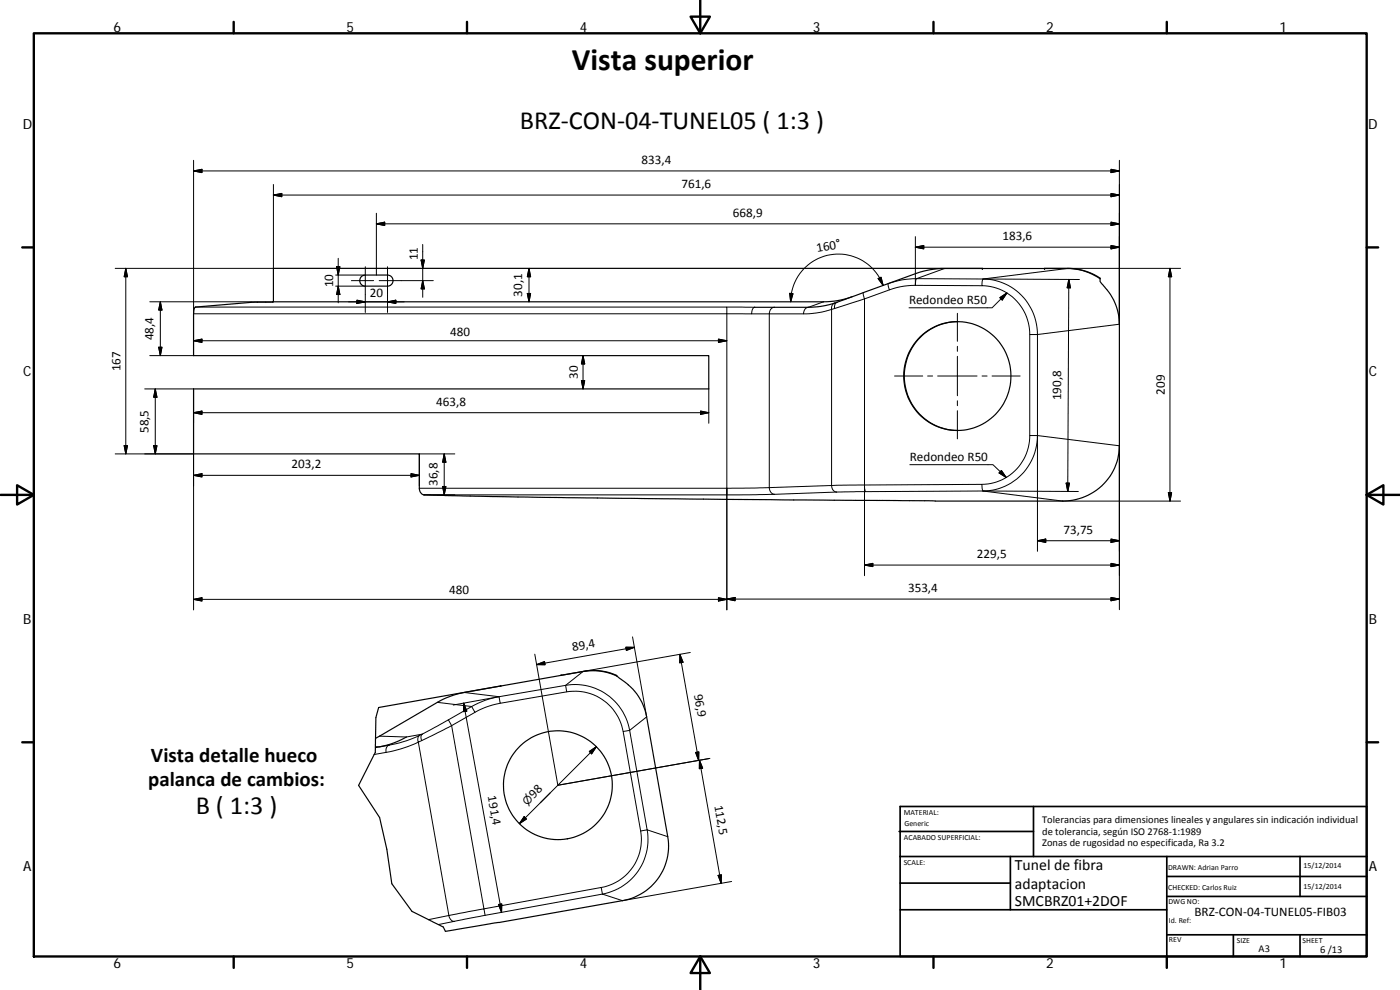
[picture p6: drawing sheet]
<svg xmlns="http://www.w3.org/2000/svg" width="420mm" height="297mm" viewBox="0 0 420 297" stroke-linecap="round" stroke-linejoin="round" font-family="sans-serif">
<g fill="none" stroke="#000" stroke-width=".36">
<path d="M108.5 83l1.1-.5h6.7a1.66 1.66 0 0 1 1.7 1.7 1.66 1.66 0 0 1-1.7 1.7h-6.7a1.67 1.67 0 0 1-1.5-1.1 1.67 1.67 0 0 1 .4-1.8zM255.7 89a24.6 24.6 0 0 1-8.5 1.6h-165.1M287.4 96.5a16.3 16.3 0 0 0-16 16.3 16.3 16.3 0 0 0 16 16.4M294.8 80.6l-212.7-.1v10.1M313.5 80.6l7-.1a15.7 15.7 0 0 1 9.6 3.1M330.1 83.6v.9l.3 .3a24.7 24.7 0 0 1 4.8 7.8l.5 1.9 .2 2.8v36.5a16.8 16.8 0 0 1-17 16.5h-38.2l-71.6-.5-53.6-.7-28.1-.6a1.86 1.86 0 0 1-1.6-2v-10.3h-67.7v-19.5h154.6v-10h-154.6v-12.6l.1-1.1 .4-.8 16.8-1.5 6.7-.1M330.1 83.6a17.7 17.7 0 0 0-9.9-3h-36.7a25.5 25.5 0 0 0-8.6 1.5l-16.7 6a60.8 60.8 0 0 1-12.9 4l-18.8 .1M276.2 101a16.2 16.2 0 0 1 24 2.1 16.2 16.2 0 0 1-4.5 23.7 16.3 16.3 0 0 1-21.3-4.2 16.3 16.3 0 0 1 1.8-21.6zM139.3 207.8a25.4 25.4 0 0 0-8 2.9l-18.6 10.8M150.3 205.8h.1M168.4 202.6h.1M168.4 202.6l-.2 .1"/>
<path d="M175 201.5a16.8 16.8 0 0 1 10.1 1.3M185.1 202.8l.9 .8a17.7 17.7 0 0 1 8.1 11.5l6.3 35.9a16.6 16.6 0 0 1-13.6 19.2l-53.1 9.2-.7-1.2-9.4-4.7-6-8.3-1.5-10.4-2.2-9.5-6.3-9.7 5-9.9 .1-4.2M185.1 202.8a14.3 14.3 0 0 0-9-1.5l-62.5 11-.8 3-.1 6.2M116.8 223.6l-4.1 .7M122 221.1a24.7 24.7 0 0 1-8.1 3"/>
<circle cx="167.4" cy="235.6" r="16.3"/>
</g>
<g fill="#000">
<circle cx="294.8" cy="80.6" r=".18"/>
<circle cx="313.5" cy="80.6" r=".18"/>
</g>
<g fill="none" stroke="#000" stroke-width=".3">
<path d="M58.1 48.1v46h160v-2h-159.5M58.1 51.3l2.5-.5v1zM58.1 51.3h277.8M82.1 58.5l2.5-.5v1zM82.1 58.5h253.8M82.1 55.4v25.1h-47.5M333.4 58l2.5 .5-2.5 .5zM333.4 50.8l2.5 .5-2.5 .5zM335.9 48.1v49.2l-24.5 3.1h-2.4v30.3M101.5 77.5v13.3M113 64v18.5M113 67.2l2.5-.5v1z"/>
<path d="M113 67.2h222.9M126.4 78h1l-.5 2.5zM126.9 73.3v15.9M274.7 71v14.6l-4.5 .4-3.3 1-.4-1.8a21.3 21.3 0 0 1 8.6-1.6l19.9 .1a16.6 16.6 0 0 1 16.4 16.7v30.3M274.7 74.2l2.5-.5v1zM274.7 74.2h61.2M333.4 66.7l2.5 .5-2.5 .5zM333.4 73.7l2.5 .5-2.5 .5zM37.8 80.5l.5 2.5h-1zM37.8 80.5v55.7M44.9 90.6h37.2M48.1 90.6l.5 2.4h-1z"/>
<path d="M48.1 90.6v16.1M100.7 82.5h8.8M100.7 85.9h8.8M101 80h1l-.5 2.5zM101.5 85.9l.5 2.5h-1zM104.6 90.6h16.7M105.5 84.2h6.6M107.1 90.1l2.5 .5-2.5 .5zM109.6 80v13.7M113.8 84.2h16.2M116.3 90.6l2.5-.5v1zM116.3 80v13.7"/>
<path d="M126.9 84.2l.5 2.5h-1zM158.3 88.1h.9l-.4 2.5zM158.8 80.5l.4 2.5h-.9zM158.8 80.5v10.1M218.1 92.1l8.4 .1a1.93 1.93 0 0 0-.9 2l-7.5-.1v88.9M225.6 94.2h5.3v52.1l18.7-.6a1.82 1.82 0 0 0 1.5 1.9M232.4 92.2a1.78 1.78 0 0 0-1.5 2h10.2M237 88l1 .1-.7 2.5zM247.2 90.6l-4.5 1.6a1.71 1.71 0 0 0-1.6 2 26.5 26.5 0 0 0 8.5-1.4v52.9l9.8-.2 .4 2M250.5 90.9a1.67 1.67 0 0 0-.9 1.9l.9-.2M251.2 90.7a1.53 1.53 0 0 0-.7 1.9l8.9-2.9v83M263.5 83.6l.9-.4 .6 2.4z"/>
<path d="M265 85.6a14.3 14.3 0 0 0-15.9-9.1 14.3 14.3 0 0 0-11.6 11.6l-.2 2.5M266.9 87l-7.5 2.7-.3-1.9M283.5 80.6l-8.4 3-.4 2 20 .1M287.3 94v8.4M295 83.7l28.9 .2M295 83.7l-.3 2a14.5 14.5 0 0 1 14.3 14.7M300.1 89.3l2.1-1.4-1.4 2.1zM302.2 87.9l-4.5 4.5h-24.9M320.2 80.6l-25.2 3.1M320.5 80.5h33.8M320.8 83.8l-.3 63.7M320.8 83.8l.5 2.6h-1z"/>
<path d="M351.1 80.5v69.8M351.1 80.5l.5 2.5h-1zM43.4 116.7h14.7v10.3M44.9 106.7h13.2M46.6 116.7v19.5M46.6 116.7l.5 2.5h-1zM47.6 104.2h1l-.5 2.5zM58.1 102.2h160M58.1 102.2l2.5-.5v1zM174.5 114.2h1l-.5 2.5zM175 106.7v10M175 106.7l.5 2.5h-1z"/>
<path d="M212.7 116.7v10.3M215.6 101.7l2.5 .5-2.5 .5zM268.5 112.8h8.4M278.4 112.8h1.5M281.4 112.8h11.8M287.3 103.9v1.5M287.3 106.9v11.8M294.7 112.8h1.5M297.7 112.8h8.4M34.6 136.2h23.5v46.8M37.3 133.7h1l-.5 2.5zM46.1 133.7h1l-.5 2.5z"/>
<path d="M58.1 123.8h154.6M58.1 123.8l2.5-.5v1zM133.3 136.2v12.3M133.3 136.2l.5 2.5h-1zM136.5 136.2h-10.7v9.6M210.2 123.3l2.5 .5-2.5 .5zM273.1 139.4h24.9l4 3.9M287.3 120.2v1.5M287.3 123.2v8.5M311.4 130.7l24.5 3.1v49.1M311.4 130.7v34.7M311.4 130.7a16.6 16.6 0 0 1-16.4 16.6"/>
<path d="M311.4 130.7h-2.4a14.5 14.5 0 0 1-14.3 14.6M58.1 142.6l2.5-.5v1zM58.1 142.6h67.7M123.3 142.1l2.5 .5-2.5 .5zM125.8 146.5h92.3M127.1 148.5h9.4M132.8 146h1l-.5 2.5zM218.1 146.5v2h-90.7M218.1 146.5l12.8-.2a1.95 1.95 0 0 0 1.5 2M232.4 148.3l-14.3 .2M251.1 147.6l-18.7 .7M259.4 145.5l35.3-.2 .3 2"/>
<path d="M259.8 147.5l-8.7 .1M295 147.3l23.9 3h35.4M295 147.3l28.6 .2M295 147.3l-35.2 .2M300.5 141.2l1.5 2.1-2.2-1.4zM320 144.9h1l-.5 2.6zM350.6 147.8h1l-.5 2.5zM58.1 179.8h160M58.1 179.8l2.5-.5v1zM215.6 179.3l2.5 .5-2.5 .5zM218.1 179.7l2.5-.4v1zM218.1 179.7h117.8"/>
<path d="M259.4 169.5l2.5-.5v1zM259.4 169.5h76.5M311.4 162.2l2.4-.5v1.1zM311.4 162.2h24.5M333.4 161.7l2.5 .5-2.5 .6zM333.4 169l2.5 .5-2.5 .5zM333.4 179.3l2.5 .4-2.5 .6zM160.5 196.3l6.9 39.3 45.7-8.1M161 199.4l2.4-.9 .2 1zM187.8 194.2h2.6l-2.4 1zM189.8 191.1l4.3 24-5.1 4-2 .4 5.3 29.8M190.4 194.2l-29.4 5.2"/>
<path d="M204.1 196.3l5.6 31.8M204.1 196.3l.9 2.4-1 .2zM207.2 195.8l-32 5.6M131.3 210.7l10.3 1.3M134.6 216l-7.9 4.3M139.2 211l11.3 62.7M139.2 211l.9 2.4-1 .1zM139.3 207.8l10.5 1.2M141.6 212l-7 4M141.6 212a24.5 24.5 0 0 1 8.2-3l19.9-3.4a16.7 16.7 0 0 1 19.3 13.5l5.2 29.9M142.5 213.7l-7 4-.9-1.7M149.8 209l-13.8 2.5"/>
<path d="M150.1 211l-4.4 1.2-3.2 1.5-.9-1.7M170.1 207.6l-20 3.4-.3-2M175 201.5l-5.3 4.1 .4 2a14.7 14.7 0 0 1 16.9 11.9M112.7 224l1.2 .1M115.9 225.7l-3.6 .7M115.9 225.7a37.3 37.3 0 0 0 9.6-3l9.2 52M125.9 220.7a1.75 1.75 0 0 0-.4 2l1.1-.5M126.7 220.3l-4.7 .8-8.1-.2M126.7 220.3l-.8 .4a47.3 47.3 0 0 1-9.5 3.1l-.5 .9v1M126.7 220.3a1.57 1.57 0 0 0-.1 1.9l8.9-4.5 9.7 55 35.2-6.4 .4 2M176.9 225.5l2.1-1.5-1.4 2.2zM179 224l-23.1 23.1"/>
<path d="M208.8 225.8l.9-.2v2.5zM209.9 228.1l6.5 36.9M209.9 228.1l1 2.4-1 .2zM157.3 245l.7 .7-2.1 1.4zM194.2 249l-1.9 .3a14.6 14.6 0 0 1-11.9 17M194.2 249l6.2 2M194.2 249a16.6 16.6 0 0 1-13.4 19.3M134.7 274.7a1.87 1.87 0 0 0 1.6 1.7l-4.7 1M134.7 274.7l-6.1 1.2M145.6 274.6l-.4-1.9-10.5 2M145.6 274.6l-9.3 1.8M149.6 271.4l1-.2-.1 2.5z"/>
<path d="M180.8 268.3l-35.2 6.3M215.5 262.7l1-.2-.1 2.5zM219.6 264.5l-32.8 5.7-6-1.9"/>
</g>
<g fill="none" stroke="#000" stroke-width=".71">
<path d="M10.1 10h400.1v277h-400.1zM70.1 6.6v3.4M140.2 6.6v3.4M207.3 5h5.8l-2.9 5zM210.2 0v10M280.2 6.6v3.4M350.2 6.6v3.4M6.7 74.2h3.4M410.2 74.2h3.4M.2 148.5h9.9M5.1 145.6l5 2.9-5 2.9zM410.2 148.5l5-2.9v5.8z"/>
<path d="M410.2 148.5h9.9M6.7 222.7h3.4M410.2 222.7h3.4M70.1 287v3.4M140.2 287v3.4M210.2 287l2.9 5h-5.8zM210.2 287v10M280.2 287v3.4M350.2 287v3.4"/>
</g>
<g fill="none" stroke="#000" stroke-width=".51">
<path d="M269.8 249.5h40.4M270.1 257h140.1M270.1 242h140.1v45h-140.1zM303.2 257v16M310.2 242v15M350.2 257v30M390.2 257v12M270.1 273h80.1M270.1 265h33.1M350.2 269h60M350.2 263h60M350.2 280.5h60"/>
<path d="M370.2 280.5v6.5M390.2 280.5v6.5"/>
</g>
<g fill="#000" stroke="#000" stroke-width=".3">
<path d="M58.1 51.3l2.5-.5v1zM82.1 58.5l2.5-.5v1zM333.4 58l2.5 .5-2.5 .5zM333.4 50.8l2.5 .5-2.5 .5zM113 67.2l2.5-.5v1zM126.4 78h1l-.5 2.5zM274.7 74.2l2.5-.5v1zM333.4 66.7l2.5 .5-2.5 .5zM333.4 73.7l2.5 .5-2.5 .5zM37.8 80.5l.5 2.5h-1zM48.1 90.6l.5 2.4h-1zM101 80h1l-.5 2.5z"/>
<path d="M101.5 85.9l.5 2.5h-1zM107.1 90.1l2.5 .5-2.5 .5zM116.3 90.6l2.5-.5v1zM126.9 84.2l.5 2.5h-1zM158.3 88.1h.9l-.4 2.5zM158.8 80.5l.4 2.5h-.9zM237 88l1 .1-.7 2.5zM263.5 83.6l.9-.4 .6 2.4zM300.1 89.3l2.1-1.4-1.4 2.1zM320.8 83.8l.5 2.6h-1zM351.1 80.5l.5 2.5h-1zM46.6 116.7l.5 2.5h-1z"/>
<path d="M47.6 104.2h1l-.5 2.5zM58.1 102.2l2.5-.5v1zM174.5 114.2h1l-.5 2.5zM175 106.7l.5 2.5h-1zM215.6 101.7l2.5 .5-2.5 .5zM37.3 133.7h1l-.5 2.5zM46.1 133.7h1l-.5 2.5zM58.1 123.8l2.5-.5v1zM133.3 136.2l.5 2.5h-1zM210.2 123.3l2.5 .5-2.5 .5zM58.1 142.6l2.5-.5v1zM123.3 142.1l2.5 .5-2.5 .5z"/>
<path d="M132.8 146h1l-.5 2.5zM300.5 141.2l1.5 2.1-2.2-1.4zM320 144.9h1l-.5 2.6zM350.6 147.8h1l-.5 2.5zM58.1 179.8l2.5-.5v1zM218.1 179.7l2.5-.4v1zM259.4 169.5l2.5-.5v1zM311.4 162.2l2.4-.5v1.1zM333.4 161.7l2.5 .5-2.5 .6zM333.4 169l2.5 .5-2.5 .5zM161 199.4l2.4-.9 .2 1zM187.8 194.2h2.6l-2.4 1z"/>
<path d="M204.1 196.3l.9 2.4-1 .2zM215.6 179.3l2.5 .5-2.5 .5zM333.4 179.3l2.5 .4-2.5 .6zM139.2 211l.9 2.4-1 .1zM176.9 225.5l2.1-1.5-1.4 2.2zM208.8 225.8l.9-.2v2.5zM209.9 228.1l1 2.4-1 .2zM157.3 245l.7 .7-2.1 1.4zM149.6 271.4l1-.2-.1 2.5zM215.5 262.7l1-.2-.1 2.5z"/>
</g>
<text font-size="9.4" x="171.7" y="21.1">Vista superior</text>
<g font-size="7.9">
<text x="156" y="38.6">BRZ‐CON‐04‐TUNEL05 ( 1:3 )</text>
<text x="58.8" y="244.4">B ( 1:3 )</text>
</g>
<g font-size="6.3">
<text x="45.3" y="228.7">Vista detalle hueco</text>
<text x="44.5" y="235.9">palanca de cambios:</text>
</g>
<g font-size="4.7">
<text x="304.6" y="261.2">Tunel de fibra</text>
<text x="304.6" y="266.6">adaptacion</text>
<text x="304.6" y="272">SMCBRZ01+2DOF</text>
</g>
<g font-size="4.2">
<text x="34" y="9.6">6</text>
<text x="104" y="9.6">5</text>
<text x="174" y="9.6">4</text>
<text x="244" y="9.6">3</text>
<text x="314" y="9.6">2</text>
<text x="384" y="9.6">1</text>
<text x="6.8" y="38.7">D</text>
<text x="410.6" y="38.7">D</text>
<text x="7" y="112.9">C</text>
<text x="410.8" y="112.9">C</text>
<text x="7" y="187.1">B</text>
<text x="410.8" y="187.1">B</text>
<text x="7" y="261.3">A</text>
<text x="410.8" y="261.3">A</text>
<text x="34" y="290.4">6</text>
<text x="104" y="290.4">5</text>
<text x="174" y="290.4">4</text>
<text x="244" y="290.4">3</text>
<text x="314" y="290.4">2</text>
<text x="384" y="290.4">1</text>
</g>
<g font-size="3.9">
<text x="192.5" y="49.2">833,4</text>
<text x="204.5" y="56.5">761,6</text>
<text x="220" y="65.1">668,9</text>
<text x="245.2" y="75.6" transform="rotate(-10 245.2 75.6)">160°</text>
<text x="300.8" y="72.1">183,6</text>
<text x="125.4" y="78.1" transform="rotate(-90 125.4 78.1)">11</text>
<text x="100" y="86.2" transform="rotate(-90 100 86.2)">10</text>
<text x="111" y="89">20</text>
<text x="156.7" y="89" transform="rotate(-90 156.7 89)">30,1</text>
<text x="272.8" y="91.3">Redondeo R50</text>
<text x="135.1" y="100.7">480</text>
<text x="46" y="102.1" transform="rotate(-90 46 102.1)">48,4</text>
<text x="36.2" y="111.4" transform="rotate(-90 36.2 111.4)">167</text>
<text x="173.4" y="113.7" transform="rotate(-90 173.4 113.7)">30</text>
<text x="349.6" y="118.4" transform="rotate(-90 349.6 118.4)">209</text>
<text x="130.9" y="121.8">463,8</text>
<text x="318.5" y="120.1" transform="rotate(-90 318.5 120.1)">190,8</text>
<text x="44.5" y="129.9" transform="rotate(-90 44.5 129.9)">58,5</text>
<text x="87.5" y="140.5">203,2</text>
<text x="273" y="138.4">Redondeo R50</text>
<text x="131.3" y="145.8" transform="rotate(-90 131.3 145.8)">36,8</text>
<text x="319.1" y="160.2">73,75</text>
<text x="293.2" y="167.4">229,5</text>
<text x="134.8" y="178.2">480</text>
<text x="272.5" y="177.7">353,4</text>
<text x="171.9" y="195.4" transform="rotate(-10 171.9 195.4)">89,4</text>
<text x="208.3" y="208.4" transform="rotate(80 208.3 208.4)">96,9</text>
<text x="146.4" y="239" transform="rotate(80 146.4 239)">191,4</text>
<text x="160.2" y="239.7" transform="rotate(-45 160.2 239.7)">98</text>
<text x="214.4" y="241.8" transform="rotate(80 214.4 241.8)">112,5</text>
<text x="358.5" y="274.9">BRZ‐CON‐04‐TUNEL05‐FIB03</text>
</g>
<text font-size="3.3" x="158.3" y="241.7" transform="rotate(-45 158.3 241.7)">⌀</text>
<g font-size="3.1">
<text x="312.8" y="246.8">Tolerancias para dimensiones lineales y angulares sin indicación individual</text>
<text x="312.8" y="250.4">de tolerancia, según ISO 2768‐1:1989</text>
<text x="312.8" y="254">Zonas de rugosidad no especificada, Ra 3.2</text>
<text x="377.7" y="285.6">A3</text>
<text x="396.2" y="285.9">6 /13</text>
</g>
<g font-size="2.4">
<text x="271.2" y="244.4">MATERIAL:</text>
<text x="271.3" y="251.9">ACABADO SUPERFICIAL:</text>
<text x="271.4" y="247.9">Generic</text>
<text x="271.2" y="259.7">SCALE:</text>
<text x="350.6" y="260.9">DRAWN: Adrian Parro</text>
<text x="391.2" y="260.6">15/12/2014</text>
<text x="350.6" y="267">CHECKED: Carlos Ruiz</text>
<text x="391.2" y="266.6">15/12/2014</text>
<text x="350.7" y="271.4">DWG NO:</text>
<text x="350.8" y="276.8">Id. Ref:</text>
<text x="350.8" y="282.8">REV</text>
<text x="371.2" y="282.9">SIZE</text>
<text x="390.9" y="282.9">SHEET</text>
</g>
</svg>
